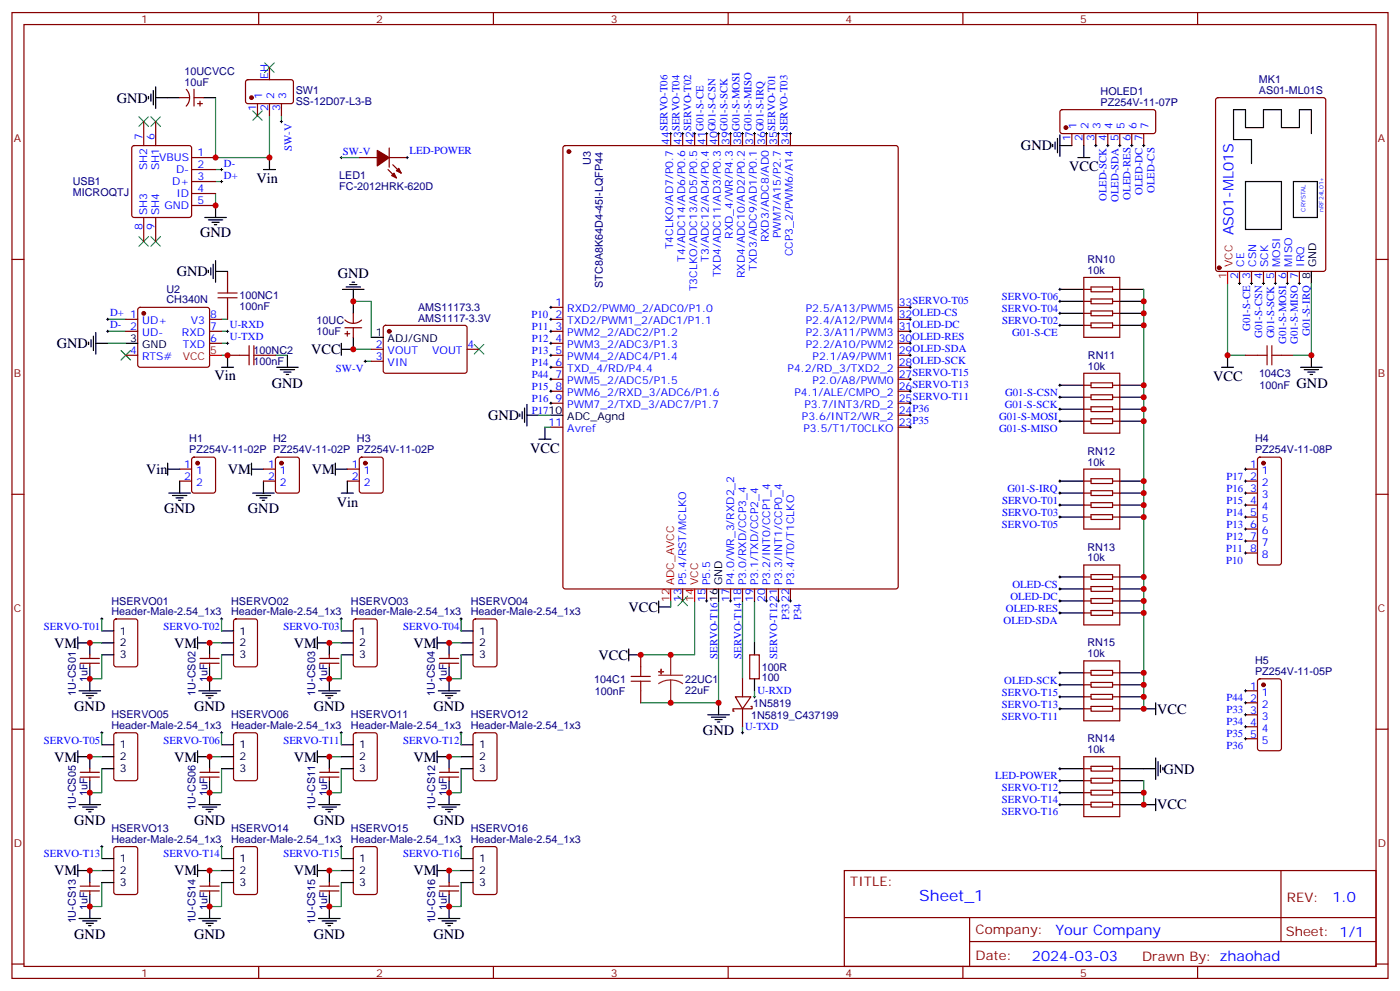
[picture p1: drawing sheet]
<svg xmlns="http://www.w3.org/2000/svg" width="412mm" height="292mm" viewBox="0 0 412 292" stroke-linecap="round" stroke-linejoin="round" font-family="sans-serif">
<g fill="none" stroke="#870000" stroke-width=".35">
<path d="M3.5 3.7h405.4v284.3h-405.4zM7.1 7.2h398.2v277.3h-398.2zM76.2 3.7v3.5M79.4 19.9v3.6M145.3 3.7v3.5M214.5 3.7v3.5M283.6 3.7v3.5M352.8 3.7v3.5M42.3 35.8v7.1M45.9 35.8v7.1M52.9 28.8h2.8M54.9 26.3a3.5 3.5 0 0 1-.1 4.9"/>
<path d="M57.1 26.3v4.9M57.1 28.8h2.9M58.2 30.5h1.4M58.9 29.8v1.4M72.6 23.7l.4-.2h13l.4 .7v5.9l-.7 .4-12.9-.1-.5-.6v-5.6zM75.8 30.5v3.5M79.4 30.5v3.5M82.9 30.5v3.5M197.6 39.3v3.6M201.1 39.3v3.6M204.6 39.3v3.6M208.1 39.3v3.6"/>
<path d="M211.7 39.3v3.6M215.2 39.3v3.6M218.7 39.3v3.6M222.2 39.3v3.6M225.8 39.3v3.6M229.3 39.3v3.6M232.8 39.3v3.6M312.4 32.5l.5-.2h27.1l.4 .7v5.6l-.2 .5-.5 .2h-26.8l-.5-.2-.2-.5v-5.6zM315.7 39.3v3.6M319.3 39.3v3.6M322.8 39.3v3.6M326.3 39.3v3.6"/>
<path d="M329.8 39.3v3.6M333.4 39.3v3.6M336.9 39.3v3.6M358.3 29l.5-.2h31l.7 .4v50l-.4 .6-31.3 .1-.7-.5v-49.9zM39 43.1l.5-.2h16.2l.5 .2 .2 .5v19.7l-.2 .5-.5 .2h-16.2l-.5-.2-.2-.5v-19.7zM56.4 46.4h7.1M56.4 49.9h7.1M56.4 53.4h7.1M56.4 57h7.1M105.8 46.4h5.3M114.3 49.9l2.5 2.5M114.7 46.4h5.2"/>
<path d="M114.7 43.6v5.6M115.7 48.5l2.5 2.5M166 43.1l.5-.2h97.4l.5 .2 .2 .5v129.1l-.3 .5-.4 .2h-97.4l-.5-.2-.2-.5v-129.1zM3.5 76.4h3.6M42.3 64v7.1M45.9 64v7.1M56.4 60.5h7.1M67 79.9v3.5M365.1 79.9v3.5M368.7 79.9v3.5M372.2 79.9v3.5M375.7 79.9v3.5"/>
<path d="M379.2 79.9v3.5M382.8 79.9v3.5M405.3 76.4h3.6M37 94h3.6M37 97.5h3.6M40.8 90.7l.5-.2h19.7l.5 .2 .2 .5v16.2l-.2 .5-.5 .2h-19.7l-.5-.2-.2-.5v-16.2zM61.7 94h3.6M61.7 97.5h3.6M67 90.5v3.5M101.6 94.2a3.5 3.5 0 0 0 4.9 0M101.6 96.5h4.9M101.6 98.2h1.4"/>
<path d="M102.3 97.5v1.5M104.1 92.3v2.8M104.1 96.5v2.8M113.1 96l.5-.2h23.6l.4 .7-.1 13-.6 .4-23.6-.1-.4-.6v-12.7zM162.3 94h3.5M162.3 97.5h3.5M162.3 90.5h3.5M264.6 94h3.5M264.6 97.5h3.5M264.6 90.5h3.5M319.3 81.7h10.5v17.6h-10.5zM319.3 95.8h2.1"/>
<path d="M319.3 85.2h2.1M319.3 92.3h2.1M319.3 88.7h2.1M321.4 84.5h6.3v1.4h-6.3zM321.4 88h6.3v1.4h-6.3zM321.4 91.5h6.3v1.5h-6.3zM321.4 95.1h6.3v1.4h-6.3zM327.7 95.8h2.1M327.7 85.2h2.1M327.7 92.3h2.1M327.7 88.7h2.1M37 104.6h3.6"/>
<path d="M61.7 101.1h3.6M67 104.6h3.6M77.6 104.6h3.5M109.4 102.8h3.5M109.4 106.4h3.5M137.6 102.8h3.5M162.3 104.6h3.5M162.3 101.1h3.5M162.3 108.1h3.5M162.3 111.7h3.5M162.3 115.2h3.5M162.3 118.7h3.5"/>
<path d="M264.6 104.6h3.5M264.6 101.1h3.5M264.6 108.1h3.5M264.6 111.7h3.5M264.6 115.2h3.5M264.6 118.7h3.5M319.3 109.9h10.5v17.6h-10.5zM319.3 113.4h2.1M319.3 116.9h2.1M321.4 112.7h6.3v1.4h-6.3zM321.4 116.2h6.3v1.5h-6.3zM321.4 119.8h6.3v1.4h-6.3z"/>
<path d="M327.7 113.4h2.1M327.7 116.9h2.1M366.9 104.6h3.5M377.5 104.6h3.5M52.9 138.1h3.5M56.7 134.8l.4-.2h5.7l.6 .4 .1 9.5-.5 .6-5.9 .1-.6-.5-.1-9.4zM77.6 138.1h3.5M81.4 134.8l.4-.2h5.7l.6 .4 .1 9.5-.5 .6-5.9 .1-.6-.5-.1-9.4zM102.3 138.1h3.5M106.1 134.8l.4-.2h5.7l.6 .4 .1 9.5-.5 .6-5.9 .1-.6-.5-.1-9.4zM162.3 125.8h3.5M264.6 125.8h3.5"/>
<path d="M264.6 122.2h3.5M319.3 138.1h10.5v17.7h-10.5zM319.3 124h2.1M319.3 120.5h2.1M321.4 123.3h6.3v1.4h-6.3zM327.7 124h2.1M327.7 120.5h2.1M366.9 138.1h3.5M370.7 134.8l.4-.2h5.7l.5 .2 .2 .5v30.3l-.3 .5-.4 .2h-5.7l-.5-.2-.2-.5v-30.3zM3.5 145.5h3.6M52.9 141.6h3.5M77.6 141.6h3.5"/>
<path d="M102.3 141.6h3.5M319.3 141.6h2.1M319.3 152.2h2.1M319.3 148.7h2.1M319.3 145.2h2.1M321.4 140.9h6.3v1.4h-6.3zM321.4 144.5h6.3v1.4h-6.3zM321.4 148h6.3v1.4h-6.3zM321.4 151.5h6.3v1.4h-6.3zM327.7 141.6h2.1M327.7 152.2h2.1M327.7 148.7h2.1"/>
<path d="M327.7 145.2h2.1M366.9 141.6h3.5M366.9 152.2h3.5M366.9 148.7h3.5M366.9 145.2h3.5M366.9 155.8h3.5M366.9 159.3h3.5M405.3 145.5h3.6M201.1 173.4v3.5M208.1 173.4v3.5M215.2 173.4v3.5M218.7 173.4v3.5"/>
<path d="M222.2 173.4v3.5M225.8 173.4v3.5M229.3 173.4v3.5M232.8 173.4v3.5M319.3 166.3h10.5v17.7h-10.5zM319.3 169.9h2.1M319.3 176.9h2.1M319.3 173.4h2.1M321.4 169.2h6.3v1.4h-6.3zM321.4 172.7h6.3v1.4h-6.3zM321.4 176.2h6.3v1.4h-6.3zM321.4 179.7h6.3v1.5h-6.3z"/>
<path d="M327.7 169.9h2.1M327.7 176.9h2.1M327.7 173.4h2.1M366.9 162.8h3.5M23.6 195.3h5.7M23.6 193.9h5.7M26.5 192.8v1.1M26.5 195.3v1M33.7 182.4l.5-.2h5.7l.6 .4 .1 13-.5 .7h-5.9l-.6-.4-.1-13zM58.9 195.3h5.7M58.9 193.9h5.7M61.7 192.8v1.1"/>
<path d="M61.7 195.3v1M69 182.4l.5-.2h5.6l.7 .4v13l-.4 .7h-5.9l-.7-.4v-13zM94.2 195.3h5.6M94.2 193.9h5.6M97 192.8v1.1M97 195.3v1M104.3 182.4l.5-.2h5.6l.7 .4v13l-.4 .7h-5.9l-.7-.4v-13zM129.5 195.3h5.6M129.5 193.9h5.6M132.3 192.8v1.1M132.3 195.3v1M139.6 182.4l.5-.2h5.6l.6 .4 .1 13-.5 .7h-5.8l-.7-.4-.1-13z"/>
<path d="M188.7 192.8v3.5M218.7 199.8v5.3M220.8 192.8h2.9v7h-2.9zM319.3 194.6h10.5v17.6h-10.5zM319.3 198.1h2.1M319.3 180.4h2.1M321.4 197.4h6.3v1.4h-6.3zM327.7 198.1h2.1M327.7 180.4h2.1M3.5 214.7h3.6M33.7 215.9l.5-.2h5.7l.6 .5 .1 12.9-.5 .7h-5.9l-.6-.4-.1-13zM69 215.9l.5-.2h5.6l.7 .5v12.9l-.4 .7h-5.9l-.7-.4v-13z"/>
<path d="M104.3 215.9l.5-.2h5.6l.7 .5v12.9l-.4 .7h-5.9l-.7-.4v-13zM139.6 215.9l.5-.2h5.6l.6 .5 .1 12.9-.5 .7h-5.8l-.7-.4-.1-13zM188.7 203.4v3.5M216.6 205.1h4.6l-2.5 3.6zM218.7 208.7v5.3M221.2 208h.3v.7h-5.6v.7h.4M319.3 208.7h2.1M319.3 205.1h2.1M319.3 201.6h2.1M321.4 200.9h6.3v1.4h-6.3zM321.4 204.4h6.3v1.4h-6.3zM321.4 208h6.3v1.4h-6.3z"/>
<path d="M327.7 208.7h2.1M327.7 205.1h2.1M327.7 201.6h2.1M366.9 203.4h3.5M366.9 206.9h3.5M366.9 210.4h3.5M366.9 214h3.5M366.9 217.5h3.5M370.7 200.1l.4-.3h5.7l.6 .5 .1 20-.5 .7h-5.9l-.6-.4-.1-20zM405.3 214.7h3.6M23.6 228.8h5.7M23.6 227.4h5.7"/>
<path d="M26.5 226.3v1.1M26.5 228.8v1M58.9 228.8h5.7M58.9 227.4h5.7M61.7 226.3v1.1M61.7 228.8v1M94.2 228.8h5.6M94.2 227.4h5.6M97 226.3v1.1M97 228.8v1M129.5 228.8h5.6M129.5 227.4h5.6"/>
<path d="M132.3 226.3v1.1M132.3 228.8v1M319.3 222.8h10.5v17.6h-10.5zM319.3 236.9h2.1M319.3 226.3h2.1M319.3 233.4h2.1M319.3 229.8h2.1M321.4 225.6h6.3v1.4h-6.3zM321.4 229.1h6.3v1.4h-6.3zM321.4 232.7h6.3v1.4h-6.3zM321.4 236.2h6.3v1.4h-6.3zM327.7 236.9h2.1"/>
<path d="M327.7 226.3h2.1M327.7 233.4h2.1M327.7 229.8h2.1M26.5 259.8v1.1M33.7 249.4l.5-.2h5.7l.6 .5 .1 12.9-.5 .7h-5.9l-.6-.4-.1-13zM61.7 259.8v1.1M69 249.4l.5-.2h5.6l.7 .5v12.9l-.4 .7h-5.9l-.7-.4v-13zM97 259.8v1.1M104.3 249.4l.5-.2h5.6l.7 .5v12.9l-.4 .7h-5.9l-.7-.4v-13zM132.3 259.8v1.1M139.6 249.4l.5-.2h5.6l.6 .5 .1 12.9-.5 .7h-5.8l-.7-.4-.1-13zM248.7 256.3h156.6v28.2h-156.6z"/>
<path d="M377.3 256.3v20.9M23.6 262.3h5.7M23.6 260.9h5.7M26.5 262.3v1M58.9 262.3h5.7M58.9 260.9h5.7M61.7 262.3v1M94.2 262.3h5.6M94.2 260.9h5.6M97 262.3v1M129.5 262.3h5.6M129.5 260.9h5.6"/>
<path d="M132.3 262.3v1M248.7 270.1h156.5M285.6 277.2h119.6M285.6 270.1v14.2M3.5 283.8h3.6M76.2 284.5v3.5M145.3 284.5v3.5M214.5 284.5v3.5M283.6 284.5v3.5M352.8 284.5v3.5M405.3 283.8h3.6"/>
</g>
<g fill="none" stroke="#008700" stroke-width=".35">
<path d="M63.5 28.8v17.6h15.9v-12.4M82.9 34v1.8M63.5 49.9h1.8M63.5 53.4h1.8M63.5 57v3.5M100.5 46.4h5.3M31.7 94h5.3M31.7 97.5h5.3M65.3 94h1.7M65.3 97.5h1.7M104.1 88.7h5.3v10.6M336.9 85.2v123.5"/>
<path d="M361.6 83.4v21.2h5.3M386.3 83.4v21.2h-5.3M31.7 101.1h5.3M65.3 104.6h1.7M65.3 101.1h1.7M81.1 104.6h3.6M104.1 102.8h5.3M107.6 106.4h1.8M158.7 122.2h3.6M160.5 125.8h1.8M197.6 176.9v1.8M204.6 176.9v15.9h-15.9"/>
<path d="M211.7 176.9v30h-23M218.7 176.9v22.9M222.2 176.9v12.4M26.5 189.3h3.5M30 192.8v7h-3.5M30 182.2v3.5M61.7 189.3h3.6M65.3 192.8v7h-3.6M65.3 182.2v3.5M97 189.3h3.5M100.5 192.8v7h-3.5M100.5 182.2v3.5"/>
<path d="M132.3 189.3h3.5M135.8 192.8v7h-3.5M135.8 182.2v3.5M30 215.7v3.6M65.3 215.7v3.6M100.5 215.7v3.6M135.8 215.7v3.6M218.7 214v1.7M222.2 203.4v1.7M26.5 222.8h3.5M30 226.3v7.1h-3.5M61.7 222.8h3.6"/>
<path d="M65.3 226.3v7.1h-3.6M97 222.8h3.5M100.5 226.3v7.1h-3.5M132.3 222.8h3.5M135.8 226.3v7.1h-3.5M336.9 229.8v7.1M26.5 256.3h3.5M30 259.8v7.1h-3.5M30 249.2v3.6M61.7 256.3h3.6M65.3 259.8v7.1h-3.6M65.3 249.2v3.6"/>
<path d="M97 256.3h3.5M100.5 259.8v7.1h-3.5M100.5 249.2v3.6M132.3 256.3h3.5M135.8 259.8v7.1h-3.5M135.8 249.2v3.6"/>
</g>
<g fill="none" stroke="#a10000" stroke-width=".35">
<path d="M64.2 86.3h5.6M64.2 87.7h5.6M67 83.4v2.9M67 87.7v2.8M70.6 104.6h2.8M73.4 101.8v5.6M74.8 101.8v5.6M74.8 104.6h2.8M370.4 104.6h2.8M373.2 101.8v5.6M374.6 104.6h2.9M374.6 101.8v5.6"/>
<path d="M185.9 199.1h5.7M188.7 196.3v2.8M185.9 200.6h5.7M188.7 200.6v2.8"/>
</g>
<g fill="none" stroke="#000" stroke-width=".35">
<path d="M43.7 28.4v.7M44.4 27.7v2.1M45.2 26.6v4.3M45.9 28.8h7M45.9 25.6v6.3M60 28.8h3.5M312.2 39.7v6.3M386.3 39.3v-7h-3.5v5.3h-5.3v-5.3h-5.3v5.3h-5.3v-5.3h-3.5v8.8h5.3v7.1M77.6 49.9h3.5M79.4 46.4v3.5M310.1 42.5v.7M310.8 41.8v2.1"/>
<path d="M311.5 40.7v4.3M312.2 42.9h3.5M317.5 46.4h3.5M319.3 42.9v3.5M366.9 53.4h10.6v14.2h-10.6zM381 53.4h7.1v10.6h-7.1zM60.3 64h6.4M61.4 64.7h4.2M61.4 79.6v.7M62.1 78.8v2.2M62.4 65.4h2.2M62.8 77.8v4.2"/>
<path d="M63.1 66.1h.8M63.5 60.5v3.5M63.5 76.7v6.4M63.5 79.9h3.5M386.3 79.9v3.5M27.5 99v4.2M28.2 97.9v6.3M100.9 85.2h6.3M102 84.5h4.2M103 83.8h2.1M103.7 83.1h.7M104.1 85.2v7.1"/>
<path d="M104.1 99.3v3.5h-3.6M109.4 99.3h3.5M312.2 85.2h7.1M312.2 88.7h7.1M312.2 92.3h7.1M312.2 95.8h7.1M329.8 85.2h7.1M329.8 88.7h7.1M329.8 92.3h7.1M329.8 95.8h7.1M26.1 100.7v.7M26.8 100v2.1"/>
<path d="M28.2 101.1h3.5M37 101.1h3.6M65.3 108.1h3.5M67 104.6v3.5M81.5 108.1h6.3M82.5 108.8h4.3M83.6 109.5h2.1M84.3 110.2h.7M84.7 104.6v3.5M100.5 101.1v3.5M155.2 119.1v6.3M312.2 113.4h7.1"/>
<path d="M312.2 116.9h7.1M329.8 113.4h7.1M329.8 116.9h7.1M359.8 108.1h3.6M361.6 104.6v3.5M383.1 108.1h6.4M384.2 108.8h4.2M385.2 109.5h2.1M385.9 110.2h.7M386.3 104.6v3.5M49.4 138.1h3.5M49.4 136.3v3.6"/>
<path d="M74.1 138.1h3.5M74.1 136.3v3.6M98.8 138.1h3.5M98.8 136.3v3.6M153.1 121.9v.7M153.8 121.2v2.1M154.5 120.1v4.3M155.2 122.2h3.5M158.7 129.3h3.6M160.5 125.8v3.5M162.3 122.2h3.5M312.2 120.5h7.1"/>
<path d="M312.2 124h7.1M329.8 120.5h7.1M329.8 124h7.1M49.7 145.2h6.4M50.8 145.9h4.2M51.9 146.6h2.1M52.6 147.3h.7M52.9 141.6v3.6M74.4 145.2h6.4M75.5 145.9h4.2M76.6 146.6h2.1M77.3 147.3h.7"/>
<path d="M77.6 141.6v3.6M100.5 145.2h3.6M102.3 141.6v3.6M312.2 145.2h7.1M312.2 141.6h7.1M312.2 148.7h7.1M312.2 152.2h7.1M329.8 145.2h7.1M329.8 141.6h7.1M329.8 148.7h7.1M329.8 152.2h7.1M194 178.7h3.6"/>
<path d="M194 176.9v3.5M211.7 173.4v3.5M312.2 169.9h7.1M312.2 173.4h7.1M312.2 176.9h7.1M329.8 169.9h7.1M329.8 173.4h7.1M329.8 176.9h7.1M22.9 189.3h3.6v3.5M22.9 187.5v3.5M26.5 196.3v7.1M30 192.8h3.5"/>
<path d="M30 185.7h3.5M30 189.3h3.5M58.2 189.3h3.5v3.5M58.2 187.5v3.5M61.7 196.3v7.1M65.3 192.8h3.5M65.3 185.7h3.5M65.3 189.3h3.5M93.5 189.3h3.5v3.5M93.5 187.5v3.5M97 196.3v7.1M100.5 192.8h3.6"/>
<path d="M100.5 185.7h3.6M100.5 189.3h3.6M128.8 189.3h3.5v3.5M128.8 187.5v3.5M132.3 196.3v7.1M135.8 192.8h3.5M135.8 185.7h3.5M135.8 189.3h3.5M185.2 192.8h3.5M185.2 191v3.6M222.2 189.3v3.5M222.2 199.8v3.6"/>
<path d="M312.2 198.1h7.1M312.2 180.4h7.1M329.8 198.1h7.1M329.8 180.4h7.1M23.3 203.4h6.3M24.3 204.1h4.3M25.4 204.8h2.1M26.1 205.5h.7M30 219.3h3.5M58.6 203.4h6.3M59.6 204.1h4.3M60.7 204.8h2.1"/>
<path d="M61.4 205.5h.7M65.3 219.3h3.5M93.8 203.4h6.4M94.9 204.1h4.2M96 204.8h2.1M96.7 205.5h.7M100.5 219.3h3.6M129.1 203.4h6.4M130.2 204.1h4.2M131.2 204.8h2.1M131.9 205.5h.7M135.8 219.3h3.5"/>
<path d="M208.5 210.4h6.3M209.5 211.1h4.3M210.6 211.8h2.1M211.3 212.5h.7M211.7 206.9v3.5M312.2 201.6h7.1M312.2 205.1h7.1M312.2 208.7h7.1M329.8 201.6h7.1M329.8 205.1h7.1M329.8 208.7h10.6M340.4 206.9v3.5"/>
<path d="M22.9 221v3.5M22.9 222.8h3.6v3.5M23.3 236.9h6.3M24.3 237.6h4.3M25.4 238.3h2.1M26.1 239h.7M26.5 229.8v7.1M30 226.3h3.5M30 222.8h3.5M58.2 221v3.5M58.2 222.8h3.5v3.5M58.6 236.9h6.3"/>
<path d="M59.6 237.6h4.3M60.7 238.3h2.1M61.4 239h.7M61.7 229.8v7.1M65.3 226.3h3.5M65.3 222.8h3.5M93.5 221v3.5M93.5 222.8h3.5v3.5M93.8 236.9h6.4M94.9 237.6h4.2M96 238.3h2.1M96.7 239h.7"/>
<path d="M97 229.8v7.1M100.5 226.3h3.6M100.5 222.8h3.6M128.8 222.8h3.5v3.5M128.8 221v3.5M129.1 236.9h6.4M130.2 237.6h4.2M131.2 238.3h2.1M131.9 239h.7M132.3 229.8v7.1M135.8 226.3h3.5M135.8 222.8h3.5"/>
<path d="M312.2 226.3h7.1M312.2 229.8h7.1M312.2 233.4h7.1M312.2 236.9h7.1M329.8 226.3h10.6M329.8 229.8h7.1M329.8 233.4h7.1M329.8 236.9h10.6M340.4 223.1v6.4M340.4 235.1v3.6M341.1 224.2v4.2M341.8 225.2v2.2"/>
<path d="M342.5 226v.7M22.9 254.5v3.6M22.9 256.3h3.6v3.5M30 256.3h3.5M30 259.8h3.5M30 252.8h3.5M58.2 254.5v3.6M58.2 256.3h3.5v3.5M65.3 256.3h3.5M65.3 259.8h3.5M65.3 252.8h3.5M93.5 254.5v3.6"/>
<path d="M93.5 256.3h3.5v3.5M100.5 256.3h3.6M100.5 259.8h3.6M100.5 252.8h3.6M128.8 256.3h3.5v3.5M128.8 254.5v3.6M135.8 256.3h3.5M135.8 259.8h3.5M135.8 252.8h3.5M23.3 270.4h6.3M24.3 271.1h4.3M25.4 271.8h2.1"/>
<path d="M26.1 272.5h.7M26.5 263.3v7.1M58.6 270.4h6.3M59.6 271.1h4.3M60.7 271.8h2.1M61.4 272.5h.7M61.7 263.3v7.1M93.8 270.4h6.4M94.9 271.1h4.2M96 271.8h2.1M96.7 272.5h.7M97 263.3v7.1"/>
<path d="M129.1 270.4h6.4M130.2 271.1h4.2M131.2 271.8h2.1M131.9 272.5h.7M132.3 263.3v7.1"/>
</g>
<g fill="none" stroke="#000" stroke-width=".29">
<path d="M82.5 35.8h.8M82.9 35.5v.7M197.2 39.3h.7M197.6 39v.7M200.7 39.3h.7M201.1 39v.7M204.3 39.3h.7M204.6 39v.7M207.8 39.3h.7M208.1 39v.7M211.3 39.3h.7M211.7 39v.7"/>
<path d="M214.8 39.3h.7M215.2 39v.7M218.4 39.3h.7M218.7 39v.7M221.9 39.3h.7M222.2 39v.7M225.4 39.3h.7M225.8 39v.7M229 39.3h.7M229.3 39v.7M232.5 39.3h.7M232.8 39v.7"/>
<path d="M64.9 49.9h.7M64.9 53.4h.7M65.3 49.6v.7M65.3 53.1v.7M100.2 46.4h.7M100.5 46v.7M119.6 46.4h.7M119.9 46v.7M322.4 42.9h.7M322.8 42.5v.7M326 42.9h.7M326.3 42.5v.7"/>
<path d="M329.5 42.9h.7M329.8 42.5v.7M333 42.9h.7M333.4 42.5v.7M336.5 42.9h.8M336.9 42.5v.7M31.4 97.5h.7M31.4 94h.7M31.7 93.7v.7M31.7 97.2v.7M66.7 97.5h.7M67 97.2v.7"/>
<path d="M161.9 97.5h.7M161.9 94h.7M161.9 90.5h.7M162.3 90.1v.7M162.3 93.7v.7M162.3 97.2v.7M267.8 97.5h.7M267.8 94h.7M267.8 90.5h.7M268.1 90.1v.7M268.1 93.7v.7M268.1 97.2v.7"/>
<path d="M311.9 85.2h.7M311.9 88.7h.7M311.9 92.3h.7M311.9 95.8h.7M312.2 84.8v.7M312.2 88.4v.7M312.2 91.9v.7M312.2 95.4v.7M364.8 83.4h.7M365.1 83.1v.7M368.3 83.4h.7M368.7 83.1v.7"/>
<path d="M371.8 83.4h.7M372.2 83.1v.7M375.4 83.4h.7M375.7 83.1v.7M378.9 83.4h.7M379.2 83.1v.7M382.4 83.4h.7M382.8 83.1v.7M66.7 101.1h.7M67 100.7v.7M107.2 106.4h.7M107.6 106v.7"/>
<path d="M161.9 101.1h.7M161.9 104.6h.7M161.9 111.7h.7M161.9 115.2h.7M161.9 118.7h.7M161.9 108.1h.7M162.3 100.7v.7M162.3 104.2v.8M162.3 107.8v.7M162.3 111.3v.7M162.3 114.8v.7M162.3 118.4v.7"/>
<path d="M267.8 101.1h.7M267.8 104.6h.7M267.8 111.7h.7M267.8 115.2h.7M267.8 118.7h.7M267.8 108.1h.7M268.1 100.7v.7M268.1 104.2v.8M268.1 107.8v.7M268.1 111.3v.7M268.1 114.8v.7M268.1 118.4v.7"/>
<path d="M311.9 113.4h.7M311.9 116.9h.7M312.2 113.1v.7M312.2 116.6v.7M267.8 122.2h.7M267.8 125.8h.7M268.1 121.9v.7M268.1 125.4v.7M311.9 120.5h.7M311.9 124h.7M312.2 120.1v.7M312.2 123.6v.8"/>
<path d="M366.5 138.1h.7M366.9 137.8v.7M311.9 141.6h.7M311.9 145.2h.7M311.9 148.7h.7M311.9 152.2h.7M312.2 141.3v.7M312.2 144.8v.7M312.2 148.3v.7M312.2 151.9v.7M366.5 159.3h.7M366.5 141.6h.7"/>
<path d="M366.5 145.2h.7M366.5 155.8h.7M366.5 148.7h.7M366.5 152.2h.7M366.9 141.3v.7M366.9 144.8v.7M366.9 148.3v.7M366.9 151.9v.7M366.9 155.4v.7M366.9 158.9v.7M207.8 176.9h.7M208.1 176.6v.7"/>
<path d="M214.8 176.9h.7M215.2 176.6v.7M225.4 176.9h.7M225.8 176.6v.7M229 176.9h.7M229.3 176.6v.7M232.5 176.9h.7M232.8 176.6v.7M311.9 176.9h.7M311.9 169.9h.7M311.9 173.4h.7M312.2 169.5v.7"/>
<path d="M312.2 173v.7M312.2 176.6v.7M366.5 162.8h.7M366.9 162.5v.7M29.6 182.2h.7M30 181.9v.7M64.9 182.2h.7M65.3 181.9v.7M100.2 182.2h.7M100.5 181.9v.7M135.5 182.2h.7M135.8 181.9v.7"/>
<path d="M311.9 180.4h.7M311.9 198.1h.7M312.2 180.1v.7M312.2 197.7v.7M29.6 215.7h.7M30 215.4v.7M64.9 215.7h.7M65.3 215.4v.7M100.2 215.7h.7M100.5 215.4v.7M135.5 215.7h.7M135.8 215.4v.7"/>
<path d="M218.4 215.7h.7M218.7 215.4v.7M221.9 205.1h.7M222.2 204.8v.7M311.9 205.1h.7M311.9 201.6h.7M311.9 208.7h.7M312.2 201.3v.7M312.2 204.8v.7M312.2 208.3v.7M366.5 203.4h.7M366.5 206.9h.7"/>
<path d="M366.5 217.5h.7M366.5 210.4h.7M366.5 214h.7M366.9 203v.7M366.9 206.6v.7M366.9 210.1v.7M366.9 213.6v.7M366.9 217.1v.7M311.9 236.9h.7M311.9 233.4h.7M311.9 229.8h.7M311.9 226.3h.7"/>
<path d="M312.2 226v.7M312.2 229.5v.7M312.2 233v.7M312.2 236.5v.7M29.6 249.2h.7M30 248.9v.7M64.9 249.2h.7M65.3 248.9v.7M100.2 249.2h.7M100.5 248.9v.7M135.5 249.2h.7M135.8 248.9v.7"/>
</g>
<g fill="#870000" stroke="#870000" stroke-width=".35">
<path d="M116.8 50.3l.7-.7 .7 1.4z"/>
<path d="M115.4 51.7l.7-.7 .7 1.4z"/>
<path d="M111.1 44.3l3.6 2.1-3.6 2.5z"/>
<circle cx="114.7" cy="97.5" r=".53"/>
<circle cx="74.1" cy="28.8" r=".53"/>
<circle cx="42.3" cy="92.3" r=".53"/>
<circle cx="167.6" cy="44.6" r=".53"/>
<circle cx="58.2" cy="136.3" r=".53"/>
<circle cx="82.9" cy="136.3" r=".53"/>
<circle cx="359.1" cy="78.8" r=".53"/>
<circle cx="314" cy="37.6" r=".53"/>
<circle cx="372.2" cy="136.3" r=".53"/>
<circle cx="372.2" cy="201.6" r=".53"/>
<circle cx="107.6" cy="136.3" r=".53"/>
</g>
<g fill="none" stroke="#3c3" stroke-width=".35">
<path d="M78 18.5l2.8 2.8M80.8 18.5l-2.8 2.8M40.9 34.4l2.8 2.8M43.7 34.4l-2.8 2.8M44.4 34.4l2.9 2.8M47.3 34.4l-2.9 2.8M74.4 32.6l2.9 2.9M77.3 32.6l-2.9 2.9M40.9 69.7l2.8 2.8M43.7 69.7l-2.8 2.8M44.4 69.7l2.9 2.8M47.3 69.7l-2.9 2.8"/>
<path d="M35.6 103.2l2.9 2.8M38.5 103.2l-2.9 2.8M139.7 101.4l2.8 2.8M142.5 101.4l-2.8 2.8M199.7 175.5l2.8 2.8M202.5 175.5l-2.8 2.8"/>
</g>
<path d="M361.6 79.9v3.5M61.7 104.6h3.6M197.6 173.4v3.5M204.6 173.4v3.5" fill="none" stroke="#f00" stroke-width=".35"/>
<path d="M194 198.8h7.1M197.6 192.8v6M197.6 200.2l1.8 .2 1.7 .9M197.6 200.2l-1.9 .2-1.7 .9M197.6 200.2v6.7" fill="none" stroke="#8c2424" stroke-width=".35"/>
<g fill="#8c2424" stroke="#8c2424" stroke-width=".35">
<path d="M194 197.7l1.4 .1z"/>
<path d="M194.7 197l.1 1.4z"/>
</g>
<g fill="#c00">
<circle cx="67" cy="104.6" r=".88"/>
<circle cx="104.1" cy="88.7" r=".88"/>
<circle cx="104.1" cy="102.8" r=".88"/>
<circle cx="79.4" cy="46.4" r=".88"/>
<circle cx="63.5" cy="46.4" r=".88"/>
<circle cx="63.5" cy="60.5" r=".88"/>
<circle cx="188.7" cy="192.8" r=".88"/>
<circle cx="197.6" cy="192.8" r=".88"/>
<circle cx="211.7" cy="206.9" r=".88"/>
<circle cx="197.6" cy="206.9" r=".88"/>
<circle cx="361.6" cy="104.6" r=".88"/>
<circle cx="386.3" cy="104.6" r=".88"/>
<circle cx="26.5" cy="199.8" r=".88"/>
<circle cx="61.7" cy="189.3" r=".88"/>
<circle cx="61.7" cy="199.8" r=".88"/>
<circle cx="97" cy="189.3" r=".88"/>
<circle cx="97" cy="199.8" r=".88"/>
<circle cx="132.3" cy="189.3" r=".88"/>
<circle cx="132.3" cy="199.8" r=".88"/>
<circle cx="132.3" cy="233.4" r=".88"/>
<circle cx="132.3" cy="222.8" r=".88"/>
<circle cx="97" cy="233.4" r=".88"/>
<circle cx="97" cy="222.8" r=".88"/>
<circle cx="61.7" cy="233.4" r=".88"/>
<circle cx="61.7" cy="222.8" r=".88"/>
<circle cx="26.5" cy="233.4" r=".88"/>
<circle cx="132.3" cy="266.9" r=".88"/>
<circle cx="132.3" cy="256.3" r=".88"/>
<circle cx="97" cy="266.9" r=".88"/>
<circle cx="97" cy="256.3" r=".88"/>
<circle cx="61.7" cy="266.9" r=".88"/>
<circle cx="61.7" cy="256.3" r=".88"/>
<circle cx="26.5" cy="266.9" r=".88"/>
<circle cx="26.5" cy="189.3" r=".88"/>
<circle cx="26.5" cy="222.8" r=".88"/>
<circle cx="26.5" cy="256.3" r=".88"/>
<circle cx="336.9" cy="233.4" r=".88"/>
<circle cx="336.9" cy="208.7" r=".88"/>
<circle cx="336.9" cy="205.1" r=".88"/>
<circle cx="336.9" cy="201.6" r=".88"/>
<circle cx="336.9" cy="198.1" r=".88"/>
<circle cx="336.9" cy="180.4" r=".88"/>
<circle cx="336.9" cy="176.9" r=".88"/>
<circle cx="336.9" cy="173.4" r=".88"/>
<circle cx="336.9" cy="169.9" r=".88"/>
<circle cx="336.9" cy="152.2" r=".88"/>
<circle cx="336.9" cy="148.7" r=".88"/>
<circle cx="336.9" cy="145.2" r=".88"/>
<circle cx="336.9" cy="141.6" r=".88"/>
<circle cx="336.9" cy="124" r=".88"/>
<circle cx="336.9" cy="120.5" r=".88"/>
<circle cx="336.9" cy="116.9" r=".88"/>
<circle cx="336.9" cy="113.4" r=".88"/>
<circle cx="336.9" cy="95.8" r=".88"/>
<circle cx="336.9" cy="92.3" r=".88"/>
<circle cx="336.9" cy="88.7" r=".88"/>
<circle cx="336.9" cy="236.9" r=".88"/>
</g>
<text font-size="4.6" fill="#00f" x="270.8" y="265.3">Sheet_1</text>
<g font-size="4.2">
<text x="34.4" y="30.2">GND</text>
<text x="300.8" y="44.3">GND</text>
<text x="75.5" y="53.8">Vin</text>
<text x="314.9" y="50.4">VCC</text>
<text x="58.9" y="69.7">GND</text>
<text x="52" y="81.3">GND</text>
<text x="99.5" y="82">GND</text>
<text x="16.8" y="102.5">GND</text>
<text x="91.7" y="104.3">VCC</text>
<text x="63.2" y="112">Vin</text>
<text x="357.4" y="112.2">VCC</text>
<text x="80.1" y="114.1">GND</text>
<text x="381.9" y="114.3">GND</text>
<text x="143.8" y="123.7">GND</text>
<text x="156.2" y="133.3">VCC</text>
<text x="43" y="139.6">Vin</text>
<text x="67.1" y="139.5">VM</text>
<text x="91.8" y="139.5">VM</text>
<text x="99.2" y="149.1">Vin</text>
<text x="48.3" y="151.2">GND</text>
<text x="73" y="151.2">GND</text>
<text x="185.2" y="180.1">VCC</text>
<text x="16" y="190.7">VM</text>
<text x="51.3" y="190.7">VM</text>
<text x="86.5" y="190.7">VM</text>
<text x="121.8" y="190.7">VM</text>
<text x="176.3" y="194.2">VCC</text>
<text x="21.9" y="209.4">GND</text>
<text x="57.2" y="209.4">GND</text>
<text x="92.4" y="209.4">GND</text>
<text x="127.7" y="209.4">GND</text>
<text x="340.9" y="210.1">VCC</text>
<text x="207.1" y="216.5">GND</text>
<text x="16" y="224.2">VM</text>
<text x="51.3" y="224.2">VM</text>
<text x="86.5" y="224.2">VM</text>
<text x="121.8" y="224.2">VM</text>
<text x="342.7" y="227.7">GND</text>
<text x="340.9" y="238.3">VCC</text>
<text x="21.9" y="242.9">GND</text>
<text x="57.2" y="242.9">GND</text>
<text x="92.4" y="242.9">GND</text>
<text x="127.7" y="242.9">GND</text>
<text x="16" y="257.7">VM</text>
<text x="51.3" y="257.7">VM</text>
<text x="86.5" y="257.7">VM</text>
<text x="121.8" y="257.7">VM</text>
<text x="21.9" y="276.4">GND</text>
<text x="57.2" y="276.4">GND</text>
<text x="92.4" y="276.4">GND</text>
<text x="127.7" y="276.4">GND</text>
</g>
<g font-size="4.2" fill="#00f">
<text x="363.4" y="69.3" transform="rotate(-90 363.4 69.3)">AS01-ML01S</text>
<text x="392.5" y="265.6">1.0</text>
<text x="310.9" y="275.1">Your Company</text>
<text x="304" y="282.9">2024-03-03</text>
</g>
<g font-size="3.9" fill="#800">
<text x="250.5" y="260.9">TITLE:</text>
<text x="379.1" y="265.6">REV:</text>
<text x="287.4" y="275.1">Company:</text>
<text x="378.7" y="275.7">Sheet: 1/1</text>
<text x="287.4" y="282.8">Date:</text>
<text x="336.4" y="282.8">Drawn By: zhaohad</text>
</g>
<g font-size="3.2" fill="#800">
<text x="41.6" y="6.7">1</text>
<text x="110.8" y="6.7">2</text>
<text x="179.9" y="6.7">3</text>
<text x="249.1" y="6.7">4</text>
<text x="318.2" y="6.7">5</text>
<text x="4.1" y="41.8">A</text>
<text x="405.9" y="41.8">A</text>
<text x="4.1" y="110.9">B</text>
<text x="405.9" y="110.9">B</text>
<text x="4.1" y="180.1">C</text>
<text x="405.9" y="180.1">C</text>
<text x="4.1" y="249.2">D</text>
<text x="405.9" y="249.2">D</text>
<text x="41.6" y="287.5">1</text>
<text x="110.8" y="287.5">2</text>
<text x="179.9" y="287.5">3</text>
<text x="249.1" y="287.5">4</text>
<text x="318.2" y="287.5">5</text>
</g>
<g font-size="3.2" fill="#000080">
<text x="54.3" y="22">10UCVCC</text>
<text x="54.3" y="25.2">10uF</text>
<text x="87.1" y="27.8">SW1</text>
<text x="324.2" y="28.1">HOLED1</text>
<text x="370.9" y="27.7">AS01-ML01S</text>
<text x="370.9" y="24.6">MK1</text>
<text x="87.1" y="31">SS-12D07-L3-B</text>
<text x="324.2" y="31.2">PZ254V-11-07P</text>
<text x="100" y="52.8">LED1</text>
<text x="174" y="48.5" transform="rotate(-90 174 48.5)">U3</text>
<text x="21.4" y="57.8">MICROQTJ</text>
<text x="21.4" y="54.6">USB1</text>
<text x="100" y="56">FC-2012HRK-620D</text>
<text x="320.4" y="77.4">RN10</text>
<text x="320.4" y="80.6">10k</text>
<text x="49" y="89.3">CH340N</text>
<text x="49.1" y="86.2">U2</text>
<text x="70.6" y="88.1">100NC1</text>
<text x="177.5" y="84.8" transform="rotate(-90 177.5 84.8)">STC8A8K64D4-45I-LQFP44</text>
<text x="70.6" y="91.3">100nF</text>
<text x="93.3" y="95.4">10UC</text>
<text x="123.1" y="94.7">AMS1117-3.3V</text>
<text x="123.1" y="91.6">AMS11173.3</text>
<text x="93.3" y="98.7">10uF</text>
<text x="74.7" y="107.5">100nF</text>
<text x="74.7" y="104.3">100NC2</text>
<text x="320.5" y="105.7">RN11</text>
<text x="320.5" y="108.8">10k</text>
<text x="370.9" y="111">104C3</text>
<text x="371" y="114.5">100nF</text>
<text x="55.8" y="130.2">H1</text>
<text x="80.4" y="130.2">H2</text>
<text x="105.1" y="130.2">H3</text>
<text x="369.7" y="130.2">H4</text>
<text x="55.7" y="133.4">PZ254V-11-02P PZ254V-11-02P PZ254V-11-02P</text>
<text x="320.4" y="137.1">10k</text>
<text x="320.4" y="133.9">RN12</text>
<text x="369.7" y="133.4">PZ254V-11-08P</text>
<text x="320.4" y="165.3">10k</text>
<text x="320.4" y="162.1">RN13</text>
<text x="32.8" y="178">HSERVO01</text>
<text x="68.1" y="178">HSERVO02</text>
<text x="103.4" y="178">HSERVO03</text>
<text x="138.7" y="178">HSERVO04</text>
<text x="32.8" y="181.2">Header-Male-2.54_1x3</text>
<text x="68.1" y="181.2">Header-Male-2.54_1x3</text>
<text x="103.4" y="181.2">Header-Male-2.54_1x3</text>
<text x="138.7" y="181.2">Header-Male-2.54_1x3</text>
<text x="320.4" y="190.3">RN15</text>
<text x="224.4" y="197.4">100R</text>
<text x="320.4" y="193.5">10k</text>
<text x="369.7" y="195.6">H5</text>
<text x="25.8" y="200.9" transform="rotate(-90 25.8 200.9)">1uF</text>
<text x="61.1" y="200.9" transform="rotate(-90 61.1 200.9)">1uF</text>
<text x="96.4" y="200.9" transform="rotate(-90 96.4 200.9)">1uF</text>
<text x="131.7" y="200.9" transform="rotate(-90 131.7 200.9)">1uF</text>
<text x="175.1" y="201">104C1</text>
<text x="201.8" y="201">22UC1</text>
<text x="224.4" y="200.6">100</text>
<text x="369.7" y="198.8">PZ254V-11-05P</text>
<text x="22.3" y="204.8" transform="rotate(-90 22.3 204.8)">1U-CS01</text>
<text x="57.6" y="204.8" transform="rotate(-90 57.6 204.8)">1U-CS02</text>
<text x="92.8" y="204.9" transform="rotate(-90 92.8 204.9)">1U-CS03</text>
<text x="128.1" y="204.8" transform="rotate(-90 128.1 204.8)">1U-CS04</text>
<text x="175.3" y="204.6">100nF</text>
<text x="201.8" y="204.2">22uF</text>
<text x="221.9" y="208">1N5819</text>
<text x="32.8" y="211.5">HSERVO05</text>
<text x="32.8" y="214.7">Header-Male-2.54_1x3</text>
<text x="68.1" y="211.5">HSERVO06</text>
<text x="68.1" y="214.7">Header-Male-2.54_1x3</text>
<text x="103.4" y="211.5">HSERVO11</text>
<text x="103.4" y="214.7">Header-Male-2.54_1x3</text>
<text x="138.7" y="211.5">HSERVO12</text>
<text x="138.7" y="214.7">Header-Male-2.54_1x3</text>
<text x="221.2" y="211.6">1N5819_C437199</text>
<text x="320.4" y="221.7">10k</text>
<text x="320.4" y="218.5">RN14</text>
<text x="22.3" y="238.4" transform="rotate(-90 22.3 238.4)">1U-CS05</text>
<text x="25.8" y="234.4" transform="rotate(-90 25.8 234.4)">1uF</text>
<text x="57.6" y="238.4" transform="rotate(-90 57.6 238.4)">1U-CS06</text>
<text x="61.1" y="234.4" transform="rotate(-90 61.1 234.4)">1uF</text>
<text x="92.9" y="238.4" transform="rotate(-90 92.9 238.4)">1U-CS11</text>
<text x="96.4" y="234.4" transform="rotate(-90 96.4 234.4)">1uF</text>
<text x="128.1" y="238.4" transform="rotate(-90 128.1 238.4)">1U-CS12</text>
<text x="131.7" y="234.4" transform="rotate(-90 131.7 234.4)">1uF</text>
<text x="32.8" y="245">HSERVO13</text>
<text x="68.1" y="245">HSERVO14</text>
<text x="103.4" y="245">HSERVO15</text>
<text x="138.7" y="245">HSERVO16</text>
<text x="32.8" y="248.2">Header-Male-2.54_1x3</text>
<text x="68.1" y="248.2">Header-Male-2.54_1x3</text>
<text x="103.4" y="248.2">Header-Male-2.54_1x3</text>
<text x="138.7" y="248.2">Header-Male-2.54_1x3</text>
<text x="25.8" y="267.9" transform="rotate(-90 25.8 267.9)">1uF</text>
<text x="61.1" y="267.9" transform="rotate(-90 61.1 267.9)">1uF</text>
<text x="96.4" y="267.9" transform="rotate(-90 96.4 267.9)">1uF</text>
<text x="131.7" y="267.9" transform="rotate(-90 131.7 267.9)">1uF</text>
<text x="22.3" y="271.9" transform="rotate(-90 22.3 271.9)">1U-CS13</text>
<text x="57.6" y="271.9" transform="rotate(-90 57.6 271.9)">1U-CS14</text>
<text x="92.9" y="271.9" transform="rotate(-90 92.9 271.9)">1U-CS15</text>
<text x="128.1" y="271.9" transform="rotate(-90 128.1 271.9)">1U-CS16</text>
</g>
<g font-size="3.2" fill="#00f">
<text x="79" y="23.3" transform="rotate(-90 79 23.3)">EH</text>
<text x="77.3" y="29.2" transform="rotate(-90 77.3 29.2)">1</text>
<text x="80.8" y="29.2" transform="rotate(-90 80.8 29.2)">2</text>
<text x="84.3" y="29.2" transform="rotate(-90 84.3 29.2)">3</text>
<text x="75.5" y="32.7" transform="rotate(-90 75.5 32.7)">1</text>
<text x="79" y="32.7" transform="rotate(-90 79 32.7)">2</text>
<text x="82.5" y="32.7" transform="rotate(-90 82.5 32.7)">3</text>
<text x="42" y="41.1" transform="rotate(-90 42 41.1)">7</text>
<text x="45.5" y="41.1" transform="rotate(-90 45.5 41.1)">6</text>
<text x="315.4" y="41.5" transform="rotate(-90 315.4 41.5)">1</text>
<text x="317.1" y="38" transform="rotate(-90 317.1 38)">1</text>
<text x="318.9" y="41.5" transform="rotate(-90 318.9 41.5)">2</text>
<text x="320.7" y="38" transform="rotate(-90 320.7 38)">2</text>
<text x="322.4" y="41.5" transform="rotate(-90 322.4 41.5)">3</text>
<text x="324.2" y="38" transform="rotate(-90 324.2 38)">3</text>
<text x="327.7" y="38" transform="rotate(-90 327.7 38)">4</text>
<text x="331.3" y="38" transform="rotate(-90 331.3 38)">5</text>
<text x="334.8" y="38" transform="rotate(-90 334.8 38)">6</text>
<text x="338.3" y="38" transform="rotate(-90 338.3 38)">7</text>
<text x="46.9" y="47.4">VBUS</text>
<text x="58.2" y="46">1</text>
<text x="86" y="44.4" transform="rotate(-90 86 44.4)">SW-V</text>
<text x="101" y="45.5">SW-V</text>
<text x="120.6" y="45.5">LED-POWER</text>
<text x="197.2" y="42.7" transform="rotate(-90 197.2 42.7)">44SERVO-T06</text>
<text x="200.7" y="42.7" transform="rotate(-90 200.7 42.7)">43SERVO-T04</text>
<text x="204.3" y="42.7" transform="rotate(-90 204.3 42.7)">42SERVO-T02</text>
<text x="207.8" y="42.7" transform="rotate(-90 207.8 42.7)">41G01-S-CE</text>
<text x="211.3" y="42.7" transform="rotate(-90 211.3 42.7)">40G01-S-CSN</text>
<text x="214.8" y="42.7" transform="rotate(-90 214.8 42.7)">39G01-S-SCK</text>
<text x="218.4" y="42.7" transform="rotate(-90 218.4 42.7)">38G01-S-MOSI</text>
<text x="221.9" y="42.7" transform="rotate(-90 221.9 42.7)">37G01-S-MISO</text>
<text x="225.4" y="42.7" transform="rotate(-90 225.4 42.7)">36G01-S-IRQ</text>
<text x="229" y="42.7" transform="rotate(-90 229 42.7)">35SERVO-T01</text>
<text x="232.5" y="42.7" transform="rotate(-90 232.5 42.7)">34SERVO-T03</text>
<text x="43.4" y="50.1" transform="rotate(-90 43.4 50.1)">SH2</text>
<text x="46.9" y="50.1" transform="rotate(-90 46.9 50.1)">SH1</text>
<text x="51.9" y="51">D-</text>
<text x="58.2" y="49.6">2</text>
<text x="58.2" y="53.1">3</text>
<text x="66" y="49">D-</text>
<text x="66" y="52.6">D+</text>
<text x="50.7" y="54.5">D+</text>
<text x="52" y="58">ID</text>
<text x="58.2" y="56.6">4</text>
<text x="326" y="59.2" transform="rotate(-90 326 59.2)">OLED-SCK 4</text>
<text x="329.5" y="59.4" transform="rotate(-90 329.5 59.4)">OLED-SDA 5</text>
<text x="333" y="58.8" transform="rotate(-90 333 58.8)">OLED-RES 6</text>
<text x="336.5" y="57.4" transform="rotate(-90 336.5 57.4)">OLED-DC 7</text>
<text x="340.1" y="56.8" transform="rotate(-90 340.1 56.8)">OLED-CS</text>
<text x="43.4" y="63.3" transform="rotate(-90 43.4 63.3)">SH3</text>
<text x="46.9" y="63.3" transform="rotate(-90 46.9 63.3)">SH4</text>
<text x="48.5" y="61.6">GND</text>
<text x="58.2" y="60.1">5</text>
<text x="42" y="67.8" transform="rotate(-90 42 67.8)">8</text>
<text x="45.5" y="67.8" transform="rotate(-90 45.5 67.8)">9</text>
<text x="215.9" y="70.4" transform="rotate(-90 215.9 70.4)">RXD_4/WR/P4.3</text>
<text x="226.5" y="71.4" transform="rotate(-90 226.5 71.4)">RXD3/ADC8/AD0</text>
<text x="230" y="70.1" transform="rotate(-90 230 70.1)">PWM7/A15/P2.7</text>
<text x="198.3" y="73.4" transform="rotate(-90 198.3 73.4)">T4CLKO/AD7/P0.7</text>
<text x="201.8" y="77.1" transform="rotate(-90 201.8 77.1)">T4/ADC14/AD6/P0.6</text>
<text x="208.8" y="77.1" transform="rotate(-90 208.8 77.1)">T3/ADC12/AD4/P0.4</text>
<text x="233.5" y="75.4" transform="rotate(-90 233.5 75.4)">CCP3_2/PWM6/A14</text>
<text x="212.4" y="81.7" transform="rotate(-90 212.4 81.7)">TXD4/ADC11/AD3/P0.3</text>
<text x="219.4" y="81.9" transform="rotate(-90 219.4 81.9)">RXD4/ADC10/AD2/P0.2</text>
<text x="223" y="79.7" transform="rotate(-90 223 79.7)">TXD3/ADC9/AD1/P0.1</text>
<text x="364.8" y="82.1" transform="rotate(-90 364.8 82.1)">2</text>
<text x="366.5" y="78.6" transform="rotate(-90 366.5 78.6)">CE</text>
<text x="370.1" y="78.6" transform="rotate(-90 370.1 78.6)">CSN</text>
<text x="373.6" y="78.6" transform="rotate(-90 373.6 78.6)">SCK</text>
<text x="377.1" y="78.6" transform="rotate(-90 377.1 78.6)">MOSI</text>
<text x="380.6" y="78.6" transform="rotate(-90 380.6 78.6)">MISO</text>
<text x="384.2" y="78.6" transform="rotate(-90 384.2 78.6)">IRQ</text>
<text x="205.3" y="85.7" transform="rotate(-90 205.3 85.7)">T3CLKO/ADC13/AD5/P0.5</text>
<text x="295.1" y="88.4">SERVO-T06</text>
<text x="32.5" y="93.1">D+ 1</text>
<text x="41.9" y="95.4">UD+</text>
<text x="56.2" y="95.4">V3</text>
<text x="61.9" y="93.7">8</text>
<text x="156.5" y="93.7">P10</text>
<text x="163.6" y="90.1">1</text>
<text x="163.6" y="93.7">2</text>
<text x="167.1" y="91.9">RXD2/PWM0_2/ADC0/P1.0</text>
<text x="167.1" y="95.4">TXD2/PWM1_2/ADC1/P1.1</text>
<text x="237.4" y="95.4">P2.4/A12/PWM4</text>
<text x="237.4" y="91.9">P2.5/A13/PWM5</text>
<text x="264.8" y="93.7">32OLED-CS</text>
<text x="264.8" y="90.1">33SERVO-T05</text>
<text x="295.1" y="91.9">SERVO-T04</text>
<text x="295.2" y="95.4">SERVO-T02</text>
<text x="32.5" y="96.7">D-</text>
<text x="38.4" y="97.2">2</text>
<text x="41.9" y="99">UD-</text>
<text x="53.6" y="99">RXD</text>
<text x="61.9" y="100.7">6</text>
<text x="61.9" y="97.2">7</text>
<text x="67.7" y="100.2">U-TXD</text>
<text x="67.7" y="96.7">U-RXD</text>
<text x="156.7" y="100.7">P12</text>
<text x="156.7" y="97.1">P11</text>
<text x="163.6" y="97.2">3</text>
<text x="163.6" y="100.7">4</text>
<text x="167.1" y="99">PWM2_2/ADC2/P1.2</text>
<text x="237.4" y="99">P2.3/A11/PWM3</text>
<text x="264.8" y="100.7">30OLED-RES</text>
<text x="264.8" y="97.2">31OLED-DC</text>
<text x="298.2" y="98.9">G01-S-CE</text>
<text x="368.2" y="97.5" transform="rotate(-90 368.2 97.5)">G01-S-CE 3</text>
<text x="371.8" y="99.6" transform="rotate(-90 371.8 99.6)">G01-S-CSN 4</text>
<text x="375.3" y="99.6" transform="rotate(-90 375.3 99.6)">G01-S-SCK 5</text>
<text x="378.8" y="101.3" transform="rotate(-90 378.8 101.3)">G01-S-MOSI 6</text>
<text x="382.3" y="101.3" transform="rotate(-90 382.3 101.3)">G01-S-MISO 7</text>
<text x="385.9" y="98.9" transform="rotate(-90 385.9 98.9)">G01-S-IRQ 8</text>
<text x="38.4" y="104.2">4</text>
<text x="41.9" y="106">RTS#</text>
<text x="53.9" y="102.5">TXD</text>
<text x="110.7" y="102.5">2</text>
<text x="110.7" y="106">3</text>
<text x="114.2" y="104.2">VOUT</text>
<text x="114.2" y="107.8">VIN</text>
<text x="127.3" y="104.2">VOUT</text>
<text x="137.8" y="102.5">4</text>
<text x="156.7" y="104.2">P13</text>
<text x="156.7" y="107.7">P14</text>
<text x="163.6" y="104.2">5</text>
<text x="163.6" y="107.8">6</text>
<text x="167.1" y="102.5">PWM3_2/ADC3/P1.3</text>
<text x="167.1" y="106">PWM4_2/ADC4/P1.4</text>
<text x="237.4" y="102.5">P2.2/A10/PWM2</text>
<text x="239.4" y="106">P2.1/A9/PWM1</text>
<text x="264.8" y="107.8">28OLED-SCK</text>
<text x="264.8" y="104.2">29OLED-SDA</text>
<text x="99" y="109.5">SW-V</text>
<text x="156.7" y="111.3">P44</text>
<text x="163.6" y="111.3">7</text>
<text x="167.1" y="109.5">TXD_4/RD/P4.4</text>
<text x="167.1" y="113.1">PWM5_2/ADC5/P1.5</text>
<text x="232" y="109.5">P4.2/RD_3/TXD2_2</text>
<text x="239.4" y="113.1">P2.0/A8/PWM0</text>
<text x="264.8" y="111.3">27SERVO-T15</text>
<text x="156.7" y="114.8">P15</text>
<text x="156.7" y="118.3">P16</text>
<text x="163.6" y="114.8">8</text>
<text x="163.6" y="118.4">9</text>
<text x="167.1" y="116.6">PWM6_2/RXD_3/ADC6/P1.6</text>
<text x="234" y="116.6">P4.1/ALE/CMPO_2</text>
<text x="264.8" y="118.4">25SERVO-T11</text>
<text x="264.8" y="114.8">26SERVO-T13</text>
<text x="296.1" y="116.5">G01-S-CSN</text>
<text x="156.7" y="121.8">P1710</text>
<text x="161.6" y="125.4">11</text>
<text x="167.1" y="120.1">PWM7_2/TXD_3/ADC7/P1.7</text>
<text x="236.2" y="123.6">P3.6/INT2/WR_2</text>
<text x="236.9" y="120.1">P3.7/INT3/RD_2</text>
<text x="264.8" y="125.4">23P35</text>
<text x="264.8" y="121.9">24P36</text>
<text x="294.3" y="123.6">G01-S-MOSI</text>
<text x="296" y="120.1">G01-S-SCK</text>
<text x="167.1" y="127.2">Avref</text>
<text x="236.7" y="127.2">P3.5/T1/T0CLKO</text>
<text x="294.3" y="127.1">G01-S-MISO</text>
<text x="54.3" y="137.8">1</text>
<text x="78.9" y="137.8">1</text>
<text x="103.6" y="137.8">1</text>
<text x="368.2" y="137.8">1</text>
<text x="54.3" y="141.3">2</text>
<text x="57.7" y="139.5">1</text>
<text x="57.7" y="143.1">2</text>
<text x="78.9" y="141.3">2</text>
<text x="82.4" y="139.5">1</text>
<text x="82.4" y="143.1">2</text>
<text x="103.6" y="141.3">2</text>
<text x="107.1" y="139.5">1</text>
<text x="107.1" y="143.1">2</text>
<text x="361.3" y="141.2">P17</text>
<text x="368.2" y="141.3">2</text>
<text x="371.7" y="139.5">1</text>
<text x="371.7" y="143.1">2</text>
<text x="295.2" y="148.4">SERVO-T01</text>
<text x="296.8" y="144.7">G01-S-IRQ</text>
<text x="361.3" y="144.8">P16</text>
<text x="361.3" y="148.3">P15</text>
<text x="368.2" y="144.8">3</text>
<text x="368.2" y="148.3">4</text>
<text x="371.7" y="146.6">3</text>
<text x="295.1" y="155.4">SERVO-T05</text>
<text x="295.2" y="151.9">SERVO-T03</text>
<text x="361.3" y="151.8">P14</text>
<text x="361.3" y="155.4">P13</text>
<text x="368.2" y="151.9">5</text>
<text x="368.2" y="155.4">6</text>
<text x="371.7" y="150.1">4</text>
<text x="371.7" y="153.6">5</text>
<text x="361.3" y="158.9">P12</text>
<text x="368.2" y="158.9">7</text>
<text x="371.7" y="157.2">6</text>
<text x="371.7" y="160.7">7</text>
<text x="361.1" y="166">P10</text>
<text x="361.1" y="162.5">P11</text>
<text x="368.2" y="162.5">8</text>
<text x="371.7" y="164.2">8</text>
<text x="202.1" y="172.3" transform="rotate(-90 202.1 172.3)">P5.4/RST/MCLKO</text>
<text x="209.2" y="172.3" transform="rotate(-90 209.2 172.3)">P5.5</text>
<text x="216.3" y="172.3" transform="rotate(-90 216.3 172.3)">P4.0/WR_3/RXD2_2</text>
<text x="219.8" y="172.3" transform="rotate(-90 219.8 172.3)">P3.0/RXD/CCP3_4</text>
<text x="223.3" y="172.3" transform="rotate(-90 223.3 172.3)">P3.1/TXD/CCP2_4</text>
<text x="226.8" y="172.3" transform="rotate(-90 226.8 172.3)">P3.2/INT0/CCP1_4</text>
<text x="230.4" y="172.3" transform="rotate(-90 230.4 172.3)">P3.3/INT1/CCP0_4</text>
<text x="233.9" y="172.3" transform="rotate(-90 233.9 172.3)">P3.4/T0/T1CLKO</text>
<text x="298.2" y="173">OLED-CS</text>
<text x="200.7" y="177.2" transform="rotate(-90 200.7 177.2)">13</text>
<text x="207.8" y="177.2" transform="rotate(-90 207.8 177.2)">15</text>
<text x="214.8" y="177.2" transform="rotate(-90 214.8 177.2)">17</text>
<text x="221.9" y="177.2" transform="rotate(-90 221.9 177.2)">19</text>
<text x="225.4" y="177.2" transform="rotate(-90 225.4 177.2)">20</text>
<text x="297.6" y="176.6">OLED-DC</text>
<text x="13" y="185.4">SERVO-T01</text>
<text x="48.2" y="185.4">SERVO-T02</text>
<text x="83.5" y="185.4">SERVO-T03</text>
<text x="118.8" y="185.4">SERVO-T04</text>
<text x="232.4" y="182.5" transform="rotate(-90 232.4 182.5)">P3322</text>
<text x="236" y="182.5" transform="rotate(-90 236 182.5)">P34</text>
<text x="295.6" y="183.6">OLED-SDA</text>
<text x="296.3" y="180.1">OLED-RES</text>
<text x="211.3" y="194" transform="rotate(-90 211.3 194)">SERVO-T1616</text>
<text x="218.4" y="194" transform="rotate(-90 218.4 194)">SERVO-T1418</text>
<text x="228.9" y="193.9" transform="rotate(-90 228.9 193.9)">SERVO-T1221</text>
<text x="295.8" y="201.3">OLED-SCK</text>
<text x="368.2" y="203">1</text>
<text x="223.1" y="204.3">U-RXD</text>
<text x="295.1" y="204.8">SERVO-T15</text>
<text x="295.1" y="208.3">SERVO-T13</text>
<text x="361.3" y="206.5">P44</text>
<text x="368.2" y="206.6">2</text>
<text x="371.7" y="204.8">1</text>
<text x="371.7" y="208.3">2</text>
<text x="219.5" y="214.9">U-TXD</text>
<text x="295.1" y="211.8">SERVO-T11</text>
<text x="361.3" y="210">P33</text>
<text x="361.3" y="213.6">P34</text>
<text x="368.2" y="210.1">3</text>
<text x="368.2" y="213.6">4</text>
<text x="371.7" y="211.8">3</text>
<text x="371.7" y="215.4">4</text>
<text x="12.9" y="218.9">SERVO-T05</text>
<text x="48.2" y="218.9">SERVO-T06</text>
<text x="83.5" y="218.9">SERVO-T11</text>
<text x="118.8" y="218.9">SERVO-T12</text>
<text x="361.3" y="220.6">P36</text>
<text x="361.3" y="217.1">P35</text>
<text x="368.2" y="217.1">5</text>
<text x="371.7" y="218.9">5</text>
<text x="293.2" y="229.5">LED-POWER</text>
<text x="295.1" y="233">SERVO-T12</text>
<text x="295.1" y="236.5">SERVO-T14</text>
<text x="295.1" y="240.1">SERVO-T16</text>
<text x="12.9" y="252.4">SERVO-T13</text>
<text x="48.2" y="252.4">SERVO-T14</text>
<text x="83.5" y="252.4">SERVO-T15</text>
<text x="118.8" y="252.4">SERVO-T16</text>
</g>
<g font-size="3.2" fill="#f00">
<text x="361.2" y="82.1" transform="rotate(-90 361.2 82.1)">1</text>
<text x="363" y="78.6" transform="rotate(-90 363 78.6)">VCC</text>
<text x="53.8" y="106">VCC</text>
<text x="61.9" y="104.2">5</text>
<text x="198.6" y="172.3" transform="rotate(-90 198.6 172.3)">ADC_AVCC</text>
<text x="205.7" y="172.3" transform="rotate(-90 205.7 172.3)">VCC</text>
<text x="197.2" y="177.2" transform="rotate(-90 197.2 177.2)">12</text>
<text x="204.3" y="177.2" transform="rotate(-90 204.3 177.2)">14</text>
</g>
<g font-size="3.2">
<text x="387.7" y="78.6" transform="rotate(-90 387.7 78.6)">GND</text>
<text x="38.4" y="100.7">3</text>
<text x="110.7" y="99">1</text>
<text x="114.2" y="100.7">ADJ/GND</text>
<text x="41.9" y="102.5">GND</text>
<text x="167.1" y="123.6">ADC_Agnd</text>
<text x="212.7" y="172.3" transform="rotate(-90 212.7 172.3)">GND</text>
<text x="35.3" y="186.8">1</text>
<text x="35.3" y="190.3">2</text>
<text x="70.6" y="186.8">1</text>
<text x="70.6" y="190.3">2</text>
<text x="105.8" y="186.8">1</text>
<text x="105.8" y="190.3">2</text>
<text x="141.1" y="186.8">1</text>
<text x="141.1" y="190.3">2</text>
<text x="35.3" y="193.9">3</text>
<text x="70.6" y="193.9">3</text>
<text x="105.8" y="193.9">3</text>
<text x="141.1" y="193.9">3</text>
<text x="35.3" y="220.3">1</text>
<text x="70.6" y="220.3">1</text>
<text x="105.8" y="220.3">1</text>
<text x="141.1" y="220.3">1</text>
<text x="35.3" y="227.4">3</text>
<text x="35.3" y="223.8">2</text>
<text x="70.6" y="227.4">3</text>
<text x="70.6" y="223.8">2</text>
<text x="105.8" y="227.4">3</text>
<text x="105.8" y="223.8">2</text>
<text x="141.1" y="227.4">3</text>
<text x="141.1" y="223.8">2</text>
<text x="35.3" y="253.8">1</text>
<text x="35.3" y="257.4">2</text>
<text x="70.6" y="253.8">1</text>
<text x="70.6" y="257.4">2</text>
<text x="105.8" y="253.8">1</text>
<text x="105.8" y="257.4">2</text>
<text x="141.1" y="253.8">1</text>
<text x="141.1" y="257.4">2</text>
<text x="35.3" y="260.9">3</text>
<text x="70.6" y="260.9">3</text>
<text x="105.8" y="260.9">3</text>
<text x="141.1" y="260.9">3</text>
</g>
<g font-size="1.8" fill="#00f">
<text x="384.5" y="62.3" transform="rotate(-90 384.5 62.3)">CRYSTAL</text>
<text x="389.8" y="62.3" transform="rotate(-90 389.8 62.3)">nRF24L01+</text>
</g>
</svg>
